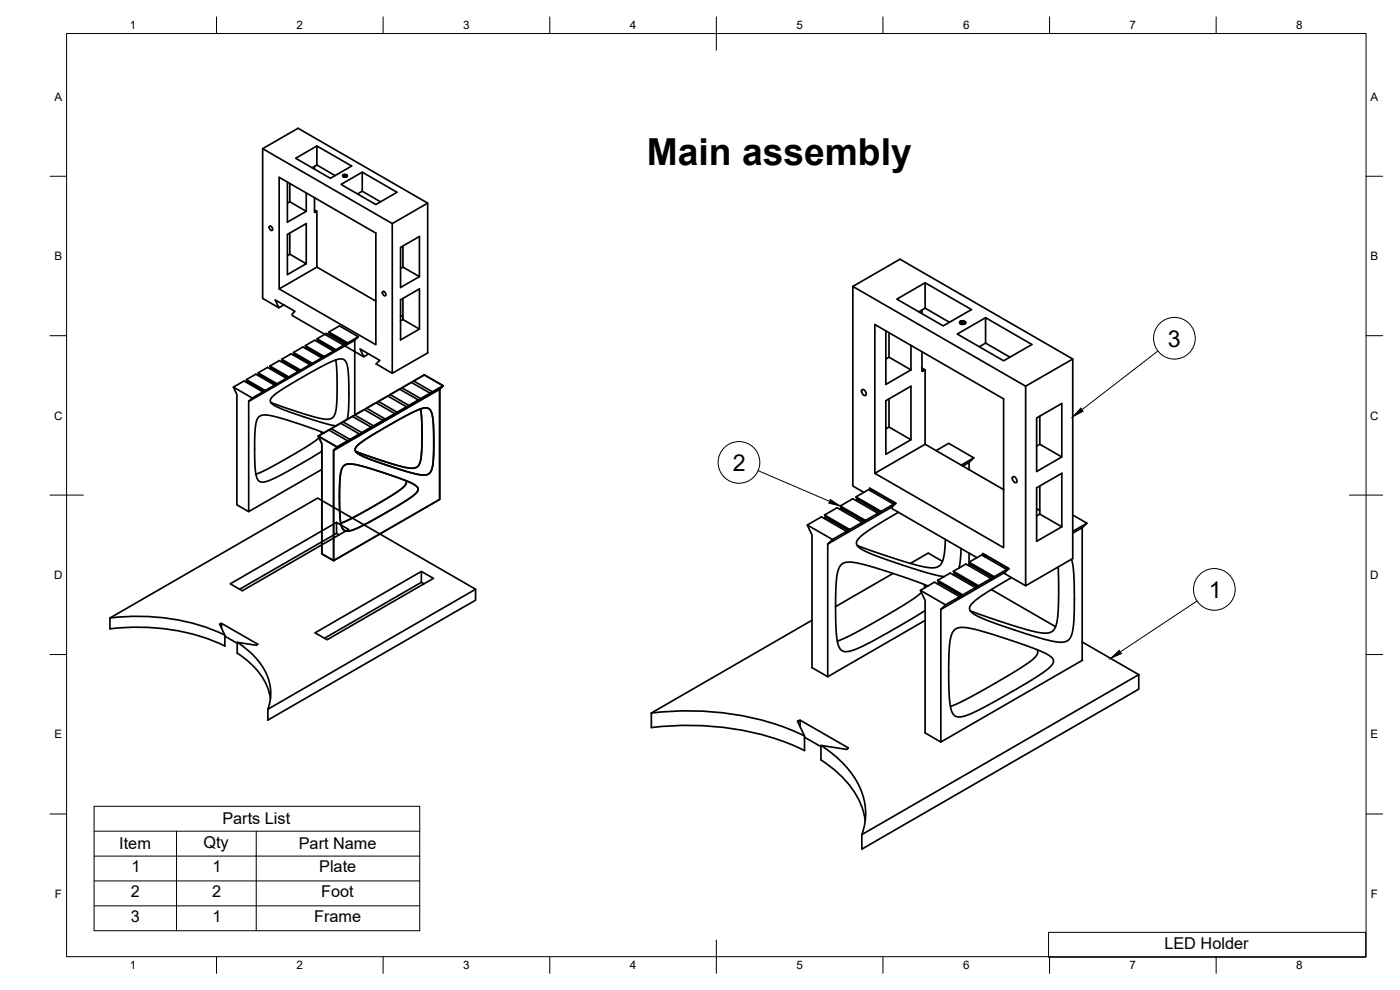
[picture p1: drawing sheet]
<svg xmlns="http://www.w3.org/2000/svg" width="420mm" height="297mm" viewBox="0 0 420 297" stroke-linecap="round" stroke-linejoin="round" font-family="sans-serif">
<!-- layer: Visible -->
<g fill="none" stroke="#000" stroke-width=".51">
<path d="M78.8 44.6l38.9 22.5 10.7-6.2M86.3 54.6v12.1l5.6-3.3M87 55v5.5l4.9 2.9M91.9 57.9v5.5M94.4 59.3v4.3l.2 .1M94.4 49.9v.8M95.1 43.8l-6.4 3.7 10.5 6 6.3-3.7-10.4-6v5.7l-1.4 .8M95.1 49.5l5.5 3.2M102.9 52.5a.86 .86 0 0 1 1.3 .3M103 52.9l.5-.3 .7 .3-.4-.3a.45 .45 0 0 0-.5-.1 .45 .45 0 0 0-.2 .5l.4 .2M103 52.9l.7-.2 .4 .2zM103.1 53l.9 .1h-.9"/>
<path d="M103.4 52.6h.3M103.4 52.8h.3M103.4 53h.3M103.4 53.1h.3M104 52.4h-.5a.45 .45 0 0 0-.7 .4 .45 .45 0 0 0 .7 .4M104.2 52.7l-.2 .3-.4 .1M104.2 52.8h.1M108.7 51.7l-6.3 3.6 10.4 6.1 6.3-3.7-10.4-6v5.7l-1.4 .8M108.7 57.4l5.5 3.1M80.9 67.9a.76 .76 0 0 1 .8 .4 .76 .76 0 0 1-.1 .9l-.7-.5zM87 69.9v6.4l4.9 2.8-5.6 3.3v-12.1l5.6-3.2v12M87 60.5l-.7 .4"/>
<path d="M87 76.3l-.7 .4M94.4 63l.7 .4v16.7l17.7 10.2M95.1 63.4l-.5 .3M117.7 67.1v44.9l10.7-6.1v-45l-38.9-22.4-10.7 6.1v44.9l4.9 2.8M120.9 73.8v6.3l5 2.9v-12l-5.7 3.2v12.1l5.7-3.3M85.2 91.5l-1.5 .8-1.1-2.3 5.9 3.4-.8 .8v.4l21.5 12.4M95.1 80.1l-11.3 6.6v-33.5l29 16.7v33.5l-29-16.7M98.7 99.6l5.7 3.3-.3 .2-5.1-2.9zM98.7 99.6l3.2-1.8 5.6 3.2-3.1 1.9M114.8 87.5a.76 .76 0 0 1 .9 .4 .76 .76 0 0 1-.1 .9l-.7-.5zM120.2 94.6l.7 .4M120.9 89.5v6.4l5 2.8-5.7 3.3v-12.1l5.7-3.2v12"/>
<path d="M120.9 80.1l-.7 .4M120.9 95.9l-.7 .4M255.9 85.9l51.9 30 14.1-8.2M265.9 99.3v16l7.5-4.3M266.8 99.8v7.4l6.6 3.8M276.7 93v1.1M277.6 84.8l-8.4 5 13.9 8 8.4-4.9-13.9-8.1v7.7l-1.8 1.1M277.6 92.5l7.3 4.2M288.1 96.9l.6-.4 1.1 .3-.7-.3-.9 .2v.4l.7 .2M288.2 97l.7-.3 .8 .4-.6-.3-.9 .3M288.3 97.2l.7-.2 .5 .2M288.4 97.2h1.1"/>
<path d="M288.4 96.3h.9l.5 .5M288.4 96.3l-.3 .2M288.6 96.6h.5M288.6 96.8h.5M288.6 97.1h.5M288.7 97.3h.4M289.5 96.4l-.7-.1-.8 .3 .2 .5 .7 .2M289.8 96.8l-.3 .3-.6 .2M289.8 96.8h.1M295.8 95.3l-8.5 4.9 13.9 8.1 8.5-4.9-13.9-8.1v7.6l-1.9 1.1M70 116.1l1.1 2.3v33.1l3.5 2M73.9 113.9l2.9-1.6 5.6 3.2-.2 .3 .7-.4"/>
<path d="M73.9 113.9l5.7 3.3-.3 .2-5.1-2.9zM74.2 114.5l-.3 .2M77.5 111.9l5.6 3.2-.2 .3-5.2-3zM77.5 111.9l2.8-1.7 5.7 3.3-.3 .3 .7-.4M77.7 112.4l-.3 .2M79.3 117.4l-.7 .4 .3-.2-5.7-3.3-3.2 1.8 5.7 3.3 3.2-1.8M81 109.8l2.8-1.6 5.7 3.2-.3 .3 .7-.4M81 109.8l5.7 3.3-.3 .3-5.1-3zM81.3 110.4l-.4 .2M82.4 115.5l-2.8 1.7M84.5 107.8l5.7 3.2-.3 .3-5.1-3zM84.5 107.8l2.9-1.6 5.6 3.2-.2 .3 .7-.4"/>
<path d="M84.8 108.3l-.3 .2M86 113.5l-2.9 1.6M88.1 105.7l2.8-1.6 5.7 3.3-.3 .2 .7-.4M88.1 105.7l5.6 3.3-.2 .3-5.2-3zM88.3 106.3l-.3 .2M89.5 111.4l-2.8 1.7M91.6 103.7l5.7 3.3-.3 .2-5.1-2.9zM91.6 103.7l2.8-1.6 5.7 3.2-.3 .3 .8-.4M91.9 104.3l-.4 .2M93 109.4l-2.8 1.6M95.2 101.6l5.6 3.3-.2 .3-5.2-3zM95.2 101.6l2.8-1.6 5.7 3.3-.3 .3 .7-.5"/>
<path d="M95.4 102.2l-.3 .2M96.6 107.4l-2.9 1.6M99 100.2l-.4 .2M100.1 105.3l-2.8 1.7M100.8 108l.4 5.2-.1 7.6-.5 3.1-.3 .8-.6 .7-1.7 .4-3.3-.6-6.8-2.1-6.6-2.3M103.7 103.3l-2.9 1.6M106.5 102.1v22.4M107.5 101l-1 1.1-31.9 18.3 1.1-1M110.6 106.2l-1.4 .8-1.1-2.3 5.9 3.4-1.1 1.1 4.8 2.8M129.1 118l-2.8 1.6M129.8 117.6l3.2-1.9-5.7-3.2-3.1 1.8 5.6 3.3-.2 .2-.7 .4 .2-.2-5.6-3.3-2.9 1.7 5.7 3.2-1 .7 .3-.3-5.7-3.2-2.8 1.6 5.6 3.3-.2 .2-.7 .4 .2-.2-5.6-3.3-2.8 1.6 5.6 3.3-.2 .3-.8 .4 .3-.3-5.7-3.3-2.8 1.7 5.7 3.3-.3 .2-.7 .4 .3-.2-5.7-3.3-2.8 1.6M258.8 116.9a1.16 1.16 0 0 1 1 1.7 1.16 1.16 0 0 1-1-1.7z"/>
<path d="M266.8 119.7v8.4l6.6 3.8-7.5 4.4v-16.1l7.5-4.3v16M266.8 107.2l-.9 .5M273.4 103.6v7.4M276.7 110.4l.9 .6v22.3l23.6 13.6M276.7 105.5v5.7l.2 .2M277.6 111l-.7 .4M295.8 102.9l7.3 4.3M307.8 115.9v59.9l14.1-8.2v-59.9l-51.8-29.9-14.2 8.1v59.9l3.3 1.9M74.6 120.4v33.1l22-12.6M95.5 130.9l31.8-18.4 5.7 3.2-31.8 18.4zM95.5 130.9l1.1 2.2v33.1l3.5 2v-33.1v33.1l31.9-18.4v-33l1-1.1-1 1.1-31.9 18.3 1.1-1-1.1 1 31.9-18.3v33l-31.9 18.4-3.5-2v-33.1zM95.7 131.3l-2.3 1.8-5.5 3.4-7.1 3.9-4 1.9"/>
<path d="M96.3 129.5l.1 .8M97.2 129.9l-6.7-2.5-7.7-2.3-2.9-.6-1.2 .1-.8 .3-.5 .6-.6 1.5-.3 3.8v9l.6 3.7 .6 .8 .9 .4 1.1-.2 1.7-.6 5.6-2.8 9.6-5.7M103.1 139.9l.7-.6 .8-.1 2.2 .2 8.7 2.6 8.3 3.1 1.5 1.1 .1 1-.9 1.1-2.6 1.9-10.9 6.4-5 2.4-1.4 .3-1.1-.1-.7-.7-.5-1.1-.4-5.5 .1-8.4 .4-2.3zM104.2 125.8l.5-4.9-.1-8.7-.6-3.2-.5-.9-.7-.4h-1.1l-1.4 .4-5.8 3-10 5.8-2.2 1.6-1.1 1.4v.6l.6 .8 2.7 1.4 10.2 3.5 6.1 1.6M106.5 124.5l5.6 3.3-.9 .6 .2-.2-5.6-3.3-2.9 1.7 5.7 3.2-.3 .3-.7 .4 .3-.3-5.7-3.2-2.8 1.6 5.7 3.3-.3 .2-.7 .4 .3-.2-5.7-3.3-3.2 1.9 5.7 3.2 3.2-1.8M106.7 135.5l6.5 2.3zM107.1 133.8l1.4-1.1 3.4-2.3 12-6.7 3.6-1.3 1.2 .2 .7 1 .4 1.4 .3 2.8v9.2l-.5 3.6-.3 .9-.7 .7-1.6 .3-3.4-.6-13.3-4.4-2.3-1-1.2-.9-.2-.9zM107.9 130.2l-2.8 1.7M111.4 128.2l-2.8 1.6M115 126.2l-2.9 1.6M118.5 124.1l-2.8 1.7M122 122.1l-2.8 1.6"/>
<path d="M125.6 120l-2.9 1.7M126.2 122.7l.4 3.5v4.6v-4.5zM126.6 130.8l-.3 7.2-.5 1.5-.8 .7-1.7 .3-2-.3-8.1-2.4M126.6 130.8v4.5l-.4 2.8-.5 1.4-.7 .7-1.8 .3-1.7-.3-8.3-2.4M266.8 128.1l-.9 .6M277.6 133.3l-15 8.7v-44.6l38.6 22.3v44.6l-38.6-22.3M280.9 135.2l3.8-2.2 7.5 4.4-3.7 2.2M290.8 138.7v2.2M292.2 137.4l-1.4 1.3-1.9 1.1M312.1 124.9v8.4l6.6 3.8v-16l-7.6 4.3v16.1l7.6-4.4M312.1 133.3l-1 .5M101 156.7l-31.9 18.5 3.6 2.1 31.9-18.5-3.6-2.1v3.3l-29.1 16.8"/>
<path d="M102.3 157l3.5-1.6 6.7-3.7-6.8 3.8zM112.5 151.7l5.9-3.5 2.3-1.7 1.2-1.4-.1-.9 .1 .4-.1 .7-1.4 1.5zM242.3 157.5l1.4 3v39.8M247.5 154.5l3.7-2.2 7.6 4.4-.4 .3 1-.5M247.5 154.5l7.5 4.4-.3 .3-6.9-3.9zM247.8 155.3l-.4 .2M252.2 151.8l7.5 4.4-.3 .3-6.9-3.9zM252.2 151.8l3.7-2.2 7.6 4.4-.4 .3 1-.5M252.5 152.6l-.4 .2M254.7 159.2l-1 .6 .4-.4-7.6-4.3-4.2 2.4 7.5 4.4 4.3-2.5M256.9 149.1l7.5 4.3-.3 .4-6.8-4zM257.3 149.8l-.5 .3"/>
<path d="M258.8 156.7l-3.8 2.2M261.4 147.3l-.5-.9 8 4.6-1.2 1.1v.5l25.5 14.7M261.9 147l6.9 4.1-.9 .5 .3-.3-7.5-4.4-3.8 2.2M262 147.1l-.5 .3M263.5 154l-3.8 2.2M267.7 152.1l-19.3 11.1 1.4-1.3M268.2 151.3l-3.8 2.1M269.6 153.7l-6.4 3.8-4.2 2.9-1.8 1.8-.2 .8 .2 .6 .7 .7 1.4 .9 5.6 2.3 12.5 4.1 5.9 1.4M304 143a1.16 1.16 0 0 1 1 1.8 1.16 1.16 0 0 1-1-1.8zM311.1 152.6l1 .6M312.1 145.8v8.4l6.6 3.9-7.6 4.3v-16l7.6-4.4v16.1M312.1 154.2l-1 .6"/>
<path d="M321.9 154.5l4.3 2.5-4.3 2.4M324.8 158.3v39.8M326.2 157l-1.4 1.3-2.9 1.7M101 160l.8 .5M126.4 171.5l-31.8 18.4 3.6 2 31.9-18.4-3.7-2v3.2l-29 16.8M126.4 174.7l.8 .5M142.7 176.8l-62.3 36v3.3l62.3-36v-3.3l-47.4-27.4-62.3 36v3.3a62.7 62.7 0 0 1 34.5 5.1M248.4 163.2v39.8M268 172l-17.2 10M276.2 177.1l1.4 3v39.8M276.5 177.8l-3.6 2.7-7.7 4.7-9 4.9-4.9 2.3M277.3 175.3l.2 1.1"/>
<path d="M278.5 175.8l-7.4-2.7-11.3-3.6-4.3-.8h-1.5l-1.1 .4-.8 .8-.7 1.6-.6 5.2 .1 12.6 .4 3.2 .5 1.6 .7 1 1.2 .4 1.5-.1 2.5-1 9.2-4.8 10.7-6.4M281.4 174.1l3.8-2.2 7.5 4.4-.3 .3 .9-.5M281.4 174.1l7.5 4.4-.3 .3-6.8-3.9zM281.8 174.9l-.5 .2M282.9 168.4l-4.3-2.4-5.4 3M283.7 161.8l-.2 3.9-.8 3-1 1.2-1.7 .5-2.5-.3-4.8-1.2-15.4-5.2M286.1 171.4l7.6 4.4-.4 .3-6.8-3.9zM286.1 171.4l3.8-2.2 7.5 4.4-.3 .3 .9-.5M286.5 172.2l-.5 .2M288.4 164.6l-.1 2.9-.5 2.9M288.6 178.8l-.9 .6 .3-.4-7.5-4.3-4.3 2.4 7.6 4.4 4.2-2.5M290.8 168.7l7.6 4.3-.4 .4-6.8-4z"/>
<path d="M290.8 166v3.6M291.2 169.4l-.5 .3M292.7 176.3l-3.8 2.2M295.3 166.9l-.4-.9 7.9 4.6-1.5 1.4 6.5 3.8M295.8 166.6l6.9 4.1-.9 .5 .4-.3-7.6-4.4-3.8 2.2M295.9 166.7l-.5 .3M297.4 173.6l-3.7 2.2M297.5 176.9l19.3 11.1M301.7 171.7l-19.3 11.1 1.4-1.3M302.2 170.9l-3.8 2.1M317.6 170.1l.1 8.9-.3 6.1-.7 3.2-.5 .7-.8 .7-1 .2h-1.5l-4.1-.8-9.2-2.8-8.4-3M321.6 167.8l.5 2.7 .2 3.5v12.2l-.4 3.3-.5 1.5-.6 .9-1.1 .6-1.8 .2-2.3-.4-8-2.3-12.2-4.2-2.6-1.3-1.5-1.1-.3-.7 .1-.8 1.8-1.9 3.4-2.4 7.3-4.3"/>
<path d="M33 185.4a62.7 62.7 0 0 1 34.5 5.2M66.5 188.5v-1.5l10.8 6.3-.3 .3-5.8-.9v3.3a20.3 20.3 0 0 1 10 13.6M66.5 187l-.6 .2 1.6 3.4v3.3M67.5 190.9l3.7 2.1M71.2 192.7a20.5 20.5 0 0 1 9.9 13.4 13.6 13.6 0 0 1-.7 6.7M243.7 186.1l-48.2 27.8v4.4M277.6 186.1l-29.2 16.9M282.4 182.8v39.8M286.5 188.9l.8-.4 1.2-.3 2.6 .3 5 1.3 7.7 2.5 6.7 2.3 3.4 1.5 1.9 1.4 .4 .7-.1 .6-1.3 1.7-3.2 2.3-11.9 7-9.1 4.7-1.8 .5h-1.7l-1.1-.8-.7-1.7-.4-2.8-.2-4.6v-7l.3-5.2 .6-2.7zM311.2 194.9l.2 1-.8 1.3-4.4 3.3-13.1 7.7-5 2.6-2.9 1.2M324.8 198l-42.4 24.6-4.8-2.8M324.8 192.6l17 9.8"/>
<path d="M195.5 218.3a83.9 83.9 0 0 1 46 6.9M195.5 213.9a83.9 83.9 0 0 1 46 6.9M240.1 218v-1.9l14.5 8.3-.5 .5-7.7-1.2v4.3a27.6 27.6 0 0 1 13 16.9l.3 1.4M240.1 216.1l-.8 .3 2.1 4.4v4.4M243.7 200.2l4.7 2.8M241.4 221.2l5 2.8M246.4 223.7a28.8 28.8 0 0 1 12.8 15.6 18.1 18.1 0 0 1-.5 11.1M258.7 250.4l83.1-48v4.4l-83.1 48z"/>
</g>
<!-- layer: BORDER -->
<g fill="none" stroke="#000" stroke-width=".3">
<path d="M20 10.1h390v276.9h-390zM65 5.1v5M115 5.1v5M165 5.1v5M215 5.1v10M265 5.1v5M315 5.1v5M365 5.1v5M15 52.9h5M410 52.9h5M15 100.7h5M410 100.7h5"/>
<path d="M15 148.6h10M405 148.6h10M15 196.4h5M410 196.4h5M15 244.2h5M410 244.2h5M65 287v5M115 287v5M165 287v5M215 282.1v9.9M265 287v5M315 287v5"/>
<path d="M365 287v5"/>
</g>
<!-- layer: Balloons -->
<g fill="none" stroke="#000" stroke-width=".3">
<path d="M347.5 105.3l-22.8 17.6M227.5 141.2l21.5 9.2M359.2 180.3l-23 15.3"/>
<circle cx="352.5" cy="101.5" r="6.3"/>
<circle cx="221.8" cy="138.7" r="6.3"/>
<circle cx="364.4" cy="176.8" r="6.3"/>
</g>
<path d="M324.4 122.5l.7 .9-3.2 1.7zM249.2 149.9l3 1.9-3.5-.8zM333.3 197.6l2.6-2.5 .6 1z" fill="#000" stroke="#000" stroke-width=".3"/>
<!-- layer: Custom Tables -->
<path d="M28.2 241.9h97.8v37.4h-97.8zM28.2 249.4h97.8M28.2 256.9h97.8M53 249.4v29.9M76.9 249.4v29.9M28.2 264.3h97.8M28.2 271.8h97.8M314.7 279.7h95.2v7.5h-95.2z" fill="none" stroke="#000" stroke-width=".3"/>
<text font-size="11.2" x="194.1" y="49.5">Main assembly</text>
<g font-size="7">
<text x="350.5" y="104">3</text>
<text x="219.9" y="141.3">2</text>
<text x="362.8" y="179.4">1</text>
</g>
<g font-size="4.9">
<text x="66.7" y="247.4">Parts List</text>
<text x="35.8" y="254.9">Item</text>
<text x="61" y="254.4">Qty</text>
<text x="89.7" y="254.9">Part Name</text>
<text x="39.4" y="261.8">1</text>
<text x="63.8" y="261.8">1</text>
<text x="95.8" y="261.8">Plate</text>
<text x="39.3" y="269.2">2</text>
<text x="63.6" y="269.2">2</text>
<text x="96.4" y="269.2">Foot</text>
<text x="39.3" y="276.7">3</text>
<text x="63.8" y="276.7">1</text>
<text x="94.3" y="276.7">Frame</text>
<text x="349.4" y="284.7">LED Holder</text>
</g>
<g font-size="3.5">
<text x="39" y="8.8">1</text>
<text x="89" y="8.8">2</text>
<text x="139" y="8.8">3</text>
<text x="189" y="8.8">4</text>
<text x="239" y="8.8">5</text>
<text x="289" y="8.8">6</text>
<text x="339" y="8.8">7</text>
<text x="389" y="8.8">8</text>
<text x="16.3" y="30.2">A</text>
<text x="411.3" y="30.2">A</text>
<text x="16.3" y="78">B</text>
<text x="411.3" y="78">B</text>
<text x="16.2" y="125.9">C</text>
<text x="411.2" y="125.9">C</text>
<text x="16.2" y="173.7">D</text>
<text x="411.2" y="173.7">D</text>
<text x="16.3" y="221.6">E</text>
<text x="411.3" y="221.6">E</text>
<text x="16.4" y="269.4">F</text>
<text x="411.4" y="269.4">F</text>
<text x="39" y="290.8">1</text>
<text x="89" y="290.8">2</text>
<text x="139" y="290.8">3</text>
<text x="189" y="290.8">4</text>
<text x="239" y="290.8">5</text>
<text x="289" y="290.8">6</text>
<text x="339" y="290.8">7</text>
<text x="389" y="290.8">8</text>
</g>
</svg>
